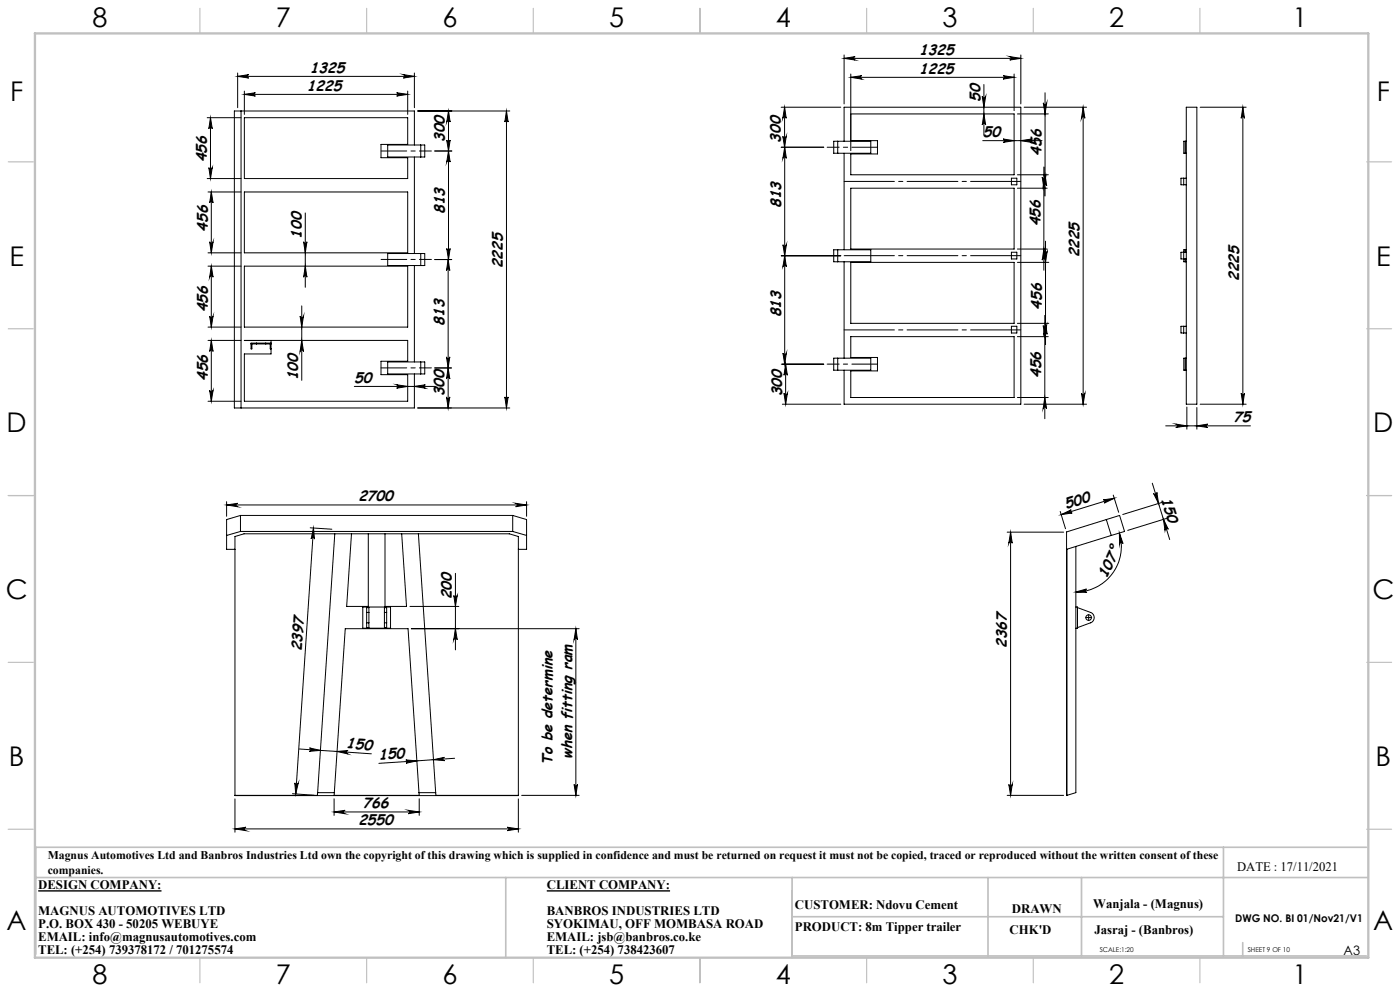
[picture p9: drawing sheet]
<svg xmlns="http://www.w3.org/2000/svg" width="420mm" height="297mm" viewBox="0 0 420 297" stroke-linecap="round" stroke-linejoin="round" font-family="sans-serif">
<path d="M11.5 267h37M164 267h37" fill="none" stroke="#000" stroke-width=".41"/>
<g fill="none" stroke="#000" stroke-width=".3">
<path d="M253.2 17.5l3.3-.5a.51 .51 0 0 0-.5 .5 .51 .51 0 0 0 .5 .5zM253.2 16.5v14.6M253.2 17.5h53M302.9 17l3.3 .5-3.3 .5a.51 .51 0 0 0 .5-.5 .51 .51 0 0 0-.5-.5zM306.2 16.5v14.6M62.2 35.3h10.1M63.1 35.3l.6 3.3a.51 .51 0 0 0-.5-.5 .51 .51 0 0 0-.5 .5zM63.1 35.3v18.2M71.3 22.9l3.3-.5a.51 .51 0 0 0-.5 .5 .51 .51 0 0 0 .5 .5zM71.3 21.9v10.4M71.3 22.9h53M72.3 33.3v89"/>
<path d="M73.3 28.3l3.3-.5a.49 .49 0 0 0-.5 .5 .49 .49 0 0 0 .5 .5zM73.3 27.3v7M73.3 28.3h49M73.3 35.3h49v8h-8v4h8v6.2h-49zM119 27.8l3.3 .5-3.3 .5a.49 .49 0 0 0 .5-.5 .49 .49 0 0 0-.5-.5zM121 22.4l3.3 .5-3.3 .5a.51 .51 0 0 0 .5-.5 .51 .51 0 0 0-.5-.5zM122.3 27.3v7M124.3 21.9v10.4M125.3 33.3h27.6M134.5 33.3l.5 3.3a.51 .51 0 0 0-.5-.5 .51 .51 0 0 0-.5 .5zM134.5 33.3v44.5M151.9 33.3l.5 3.3a.49 .49 0 0 0-.5-.5 .49 .49 0 0 0-.5 .5z"/>
<path d="M151.9 33.3v89M234.4 32.1h17.8M235.4 32.1v12M235.4 32.1l.5 3.4a.51 .51 0 0 0-.5-.6 .51 .51 0 0 0-.6 .6zM255.2 23.2l3.3-.5a.51 .51 0 0 0-.5 .5 .51 .51 0 0 0 .5 .5zM255.2 34.1h49v18.3h-49v-6.3h8v-3.9h-8M255.2 22.2v23M255.2 23.2h49M294.7 28.9a.51 .51 0 0 0 .5 .4 .51 .51 0 0 0 .5-.4l-.5 3.2zM295.2 25.3v15.2M295.2 34.1l.5 3.4a.51 .51 0 0 0-.5-.5 .51 .51 0 0 0-.5 .5zM300.9 22.7l3.3 .5-3.3 .5a.51 .51 0 0 0 .5-.5 .51 .51 0 0 0-.5-.5z"/>
<path d="M304.2 22.2v11M305.2 34.1h9.3M307.2 32.1h18.8M313 30.8a.51 .51 0 0 0 .5 .5 .51 .51 0 0 0 .5-.5l-.5 3.3zM313.5 27.8v30.9M324.9 32.1v89M324.9 32.1l.6 3.4a.51 .51 0 0 0-.5-.6 .51 .51 0 0 0-.6 .6zM355.9 32.1h3.2v89h-3.2zM360 32.1h13.8M372.9 32.1v89M372.9 32.1l.4 3.4a.49 .49 0 0 0-.4-.5 .49 .49 0 0 0-.5 .5zM62.2 53.5h10.1"/>
<path d="M62.4 57.5h9.9M62.7 50.2a.51 .51 0 0 0 .5 .5 .51 .51 0 0 0 .5-.5l-.6 3.3zM63.4 57.5l.5 3.3a.51 .51 0 0 0-.5-.5 .51 .51 0 0 0-.5 .5zM63.4 57.5v18.3M73.3 57.5h49v18.3h-49zM124.3 43.5v-10.2h-54v89h54v-10.2M124.3 47.1v28.9M126.2 43.5h1.2v3.6h-1.2M126.2 43.5v3.6M126.2 43.5h-9.9v3.6h9.9M130.4 45.3h5.1M134 42a.51 .51 0 0 0 .5 .4 .51 .51 0 0 0 .5-.4l-.5 3.3z"/>
<path d="M134.5 45.3l.5 3.3a.51 .51 0 0 0-.5-.5 .51 .51 0 0 0-.5 .5zM234.4 44.1h12.7M234.8 40.8a.51 .51 0 0 0 .6 .5 .51 .51 0 0 0 .5-.5l-.5 3.3zM235.4 44.1v65M235.4 44.1l.5 3.3a.51 .51 0 0 0-.5-.4 .51 .51 0 0 0-.5 .4zM251.3 42.3h-1.2v3.6h1.2M251.3 42.3v3.6M251.3 42.3h9.9v3.6h-9.9M253.2 42.3v-10.2h53v89h-53v-10.2M253.2 45.9v29M255.2 56.4h49v18.2h-49zM294.8 42.2h17.8"/>
<path d="M300.9 41.7l3.3 .5-3.3 .5a.51 .51 0 0 0 .5-.5 .51 .51 0 0 0-.5-.5zM303.4 53.4h1.6v2h-1.6zM305.2 56.4h8.9M305.2 52.4h9.3M306.2 42.2l3.3-.5a.51 .51 0 0 0-.4 .5 .51 .51 0 0 0 .4 .5zM312.7 53.1a.51 .51 0 0 0 .5 .5 .51 .51 0 0 0 .5-.5l-.5 3.3zM313.2 50.1v30.9M313.5 52.4l.5 3.3a.51 .51 0 0 0-.5-.5 .51 .51 0 0 0-.5 .5zM355.1 53.4h-.8v2h.8M355.1 53.4v2M355.1 55.4h.8M355.1 53.4h.8"/>
<path d="M355.6 42.3h-.5v3.6h.5M355.6 42.3h.3M355.6 45.9h.3M355.6 42.3v3.6M62.4 75.8h9.9M62.4 79.8h9.9M62.9 72.5a.51 .51 0 0 0 .5 .5 .51 .51 0 0 0 .5-.5l-.5 3.3zM63.4 79.8l.5 3.3a.51 .51 0 0 0-.5-.5 .51 .51 0 0 0-.5 .5zM63.4 79.8v18.2M73.3 79.8h49v18.2h-49zM91.1 72.5a.49 .49 0 0 0 .5 .5 .49 .49 0 0 0 .5-.5l-.5 3.3zM91.6 63.8v22.3"/>
<path d="M91.6 79.8l.5 3.3a.49 .49 0 0 0-.5-.5 .49 .49 0 0 0-.5 .5zM124.3 79.6v28.9M126.2 76h1.2v3.6h-1.2M126.2 76v3.6M126.2 76h-9.9v3.6h9.9M134 74.5a.51 .51 0 0 0 .5 .5 .51 .51 0 0 0 .5-.5l-.5 3.3zM134.4 77.8v44.5M134.4 77.8l.5 3.3a.49 .49 0 0 0-.5-.5 .49 .49 0 0 0-.5 .5zM135.5 77.8h-5.1M234.4 76.7h17.8M234.9 73.3a.51 .51 0 0 0 .5 .5 .51 .51 0 0 0 .5-.5l-.5 3.4zM235.4 76.7l.5 3.2a.51 .51 0 0 0-.5-.4 .51 .51 0 0 0-.5 .4z"/>
<path d="M251.3 74.9h-1.2v3.6h1.2M251.3 74.9v3.6M251.3 74.9h9.9v3.6h-9.9M253.2 78.5v28.8M255.2 78.6h49v18.3h-49zM303.4 75.6h1.6v2h-1.6zM305.2 78.6h9.4M305.2 74.6h8.9M313.1 75.3a.51 .51 0 0 0 .5 .5 .51 .51 0 0 0 .5-.5l-.4 3.3zM313.2 74.6l.5 3.4a.51 .51 0 0 0-.5-.5 .51 .51 0 0 0-.5 .5zM313.7 72.3v31M355.6 74.9h-.5v3.6h.5"/>
<path d="M355.6 78.5h.3M355.6 74.9h.3M355.6 74.9v.7M355.6 77.6v.9M355.9 75.6h-1.6v2h1.6M62.4 98h9.9M62.9 94.7a.51 .51 0 0 0 .5 .5 .51 .51 0 0 0 .5-.5l-.5 3.3zM90 94.7a.51 .51 0 0 0 .5 .5 .51 .51 0 0 0 .6-.5l-.6 3.3zM90.5 91.7v22.3M303.4 97.8h1.6v2h-1.6zM305.2 96.9h9.4M312.9 97.6a.51 .51 0 0 0 .6 .5 .51 .51 0 0 0 .5-.5l-.6 3.3z"/>
<path d="M313.4 94.5v31M313.7 96.9l.4 3.3a.51 .51 0 0 0-.5-.5 .51 .51 0 0 0-.5 .5zM355.1 97.8h-.8v2h.8M355.1 97.8v2M355.1 99.8h.8M355.1 97.8h.8M62.4 102h9.9M62.9 117a.51 .51 0 0 0 .5 .4 .51 .51 0 0 0 .5-.4l-.5 3.3zM63.4 102l.5 3.3a.51 .51 0 0 0-.5-.5 .51 .51 0 0 0-.5 .5zM63.4 102v18.3M73.3 102h49v6.3h-8v4h8v8h-49v-14.2h8v-4zM75.3 103.1h1.6"/>
<path d="M76.9 102.8h-1.6v1.8h.3v-1.5M76.9 102.8v.3M76.9 102.8h2.8M76.9 103.1h2.8M79.7 102.8h1.6M79.7 103.1h1.6M79.7 102.8v.3M81.1 103.1v1.5h.2M90.5 102l.6 3.3a.51 .51 0 0 0-.6-.5 .51 .51 0 0 0-.5 .5zM106.3 115.8h24.4M119 115.3l3.3 .5-3.3 .5a.51 .51 0 0 0 .5-.5 .51 .51 0 0 0-.5-.5zM124.3 115.8l3.3-.5a.51 .51 0 0 0-.5 .5 .51 .51 0 0 0 .5 .5z"/>
<path d="M126.2 108.5h1.2v3.6h-1.2M126.2 108.5v3.6M126.2 108.5h-9.9v3.6h9.9M133.9 119a.49 .49 0 0 0 .5 .5 .49 .49 0 0 0 .5-.5l-.5 3.3zM133.9 107a.49 .49 0 0 0 .5 .5 .49 .49 0 0 0 .5-.5l-.5 3.3zM134.4 110.3l.5 3.3a.49 .49 0 0 0-.5-.5 .49 .49 0 0 0-.5 .5zM135.4 110.3h-5M151.4 119a.49 .49 0 0 0 .5 .5 .49 .49 0 0 0 .5-.5l-.5 3.3zM234.4 109.1h12.7M234.9 105.8a.51 .51 0 0 0 .5 .5 .51 .51 0 0 0 .5-.5l-.5 3.3zM235.2 117.9a.51 .51 0 0 0 .5 .4 .51 .51 0 0 0 .5-.4l-.5 3.2zM235.7 109.1v12"/>
<path d="M235.7 109.1l.5 3.4a.51 .51 0 0 0-.5-.5 .51 .51 0 0 0-.5 .5zM251.3 107.3h-1.2v3.6h1.2M251.3 107.3v3.6M251.3 107.3h9.9v3.6h-9.9M255.2 100.9h49v18.2h-49v-7.9h8v-4.1h-8zM305.2 119.1h9.3M305.2 100.9h9.3M313.4 119.1l.6 3.3a.51 .51 0 0 0-.5-.4 .51 .51 0 0 0-.6 .4zM324.4 117.9a.51 .51 0 0 0 .6 .4 .51 .51 0 0 0 .5-.4l-.6 3.2zM355.6 107.3h-.5v3.6h.5M355.6 110.9h.3M355.6 107.3h.3"/>
<path d="M355.6 107.3v3.6M372.4 117.9a.49 .49 0 0 0 .5 .4 .49 .49 0 0 0 .4-.4l-.4 3.2zM62.4 120.3h9.9M152.9 122.3h-27.6M234.7 121.1h17.5M307.2 121.1h18.8M349.7 127.6h25.4M352.7 127.1l3.4 .5-3.4 .5a.51 .51 0 0 0 .5-.5 .51 .51 0 0 0-.5-.5zM356.1 122v6.6M359.1 127.6l3.2-.5a.51 .51 0 0 0-.4 .5 .51 .51 0 0 0 .4 .5zM359.1 122.1v6.5M360 121.1h13.8"/>
<path d="M68 150.4v4.3M68 151.3h90M68 151.3l3.3-.5a.51 .51 0 0 0-.5 .6 .51 .51 0 0 0 .5 .5zM72.1 154.5l-4.1 1.2v8.9h2.5M72.1 159.3l-4.1 1.2M72.1 159.3h81.7M72.1 154.5v4.8M72.1 154.5h81.7M93.1 158.2l6.5 .4M94.1 158.3l.2 3.3a.5 .5 0 0 0-.4-.5 .5 .5 0 0 0-.6 .4zM94.1 158.3l-5.4 79.6M100.4 160l-5.1 77.6"/>
<path d="M105.4 160l-1.4 21.7h6.5v-21.7M115.5 160v21.7h6.5l-1.5-21.7M125.5 160l5.2 77.6M153.8 154.5l4.2 1.2v8.9h-2.5M153.8 159.3l4.2 1.2M153.8 154.5v4.8M154.7 150.8l3.3 .5-3.3 .6a.51 .51 0 0 0 .5-.5 .51 .51 0 0 0-.5-.6zM158 150.4v4.3M302.2 159.5h16.9M303.2 159.5v78.9M303.2 159.5l.5 3.3a.51 .51 0 0 0-.5-.5 .51 .51 0 0 0-.6 .5zM318.1 153.3l1.6 5.2"/>
<path d="M318.3 154.2l3.1-1.4a.5 .5 0 0 0-.4 .6 .5 .5 0 0 0 .7 .3zM331 149.8l3.3-.5-3 1.5a.5 .5 0 0 0 .3-.7 .5 .5 0 0 0-.6-.3zM331.9 155.7l1.5 4.8M334 148.4l1.6 5.1M334.3 149.3l-16 4.9M335.8 159.7l1.1 3.2a.52 .52 0 0 0-.6-.4 .52 .52 0 0 0-.4 .6zM335.8 159.7a13.7 13.7 0 0 1-13 17.7M345.7 144.8l5.2 16.9M346.1 147.9a.52 .52 0 0 0 .6 .3 .52 .52 0 0 0 .4-.6l.5 3.3zM348.5 150.6l-11.7 3.6M349 155.6l1.5 3a.52 .52 0 0 0-.7-.3 .52 .52 0 0 0-.3 .7zM350 155.4l-11.7 3.6"/>
<path d="M70.5 160.8l2.7-.8h79.6l2.7 .8v77.6h-85zM136.1 178.5a.51 .51 0 0 0 .5 .4 .51 .51 0 0 0 .6-.4l-.6 3.2zM136.6 171.8v23M320.1 164.6v73.8M322.8 177.4l3.2-.9a.52 .52 0 0 0-.5 .6 .52 .52 0 0 0 .6 .4zM322.8 163.8v73.8l-2.7 .8M333.4 160.5l4-1.2-1.5-4.8-15.9 4.9 .1 79M333.4 160.5l-13.4 4.1M108.8 181.9h8.4v6.4h-8.4zM110 183.5v3.2M110 186.7h.7M110 183.5h.7"/>
<path d="M110 186.7v1.4h.7v-1.4M110 183.5v-1.4h.7v1.4M110.7 183.5v3.2M115.3 183.5v3.2M115.3 186.7h.7M115.3 183.5h.7M115.3 186.7v1.4h.7v-1.4M115.3 183.5v-1.4h.7v1.4M116 183.5v3.2M123 181.7h14.7M123.4 188.4h50.3M136.6 188.4l.6 3.3a.51 .51 0 0 0-.6-.5 .51 .51 0 0 0-.5 .5z"/>
<path d="M172.8 188.4v50M172.8 188.4l.4 3.3a.51 .51 0 0 0-.5-.5 .51 .51 0 0 0-.5 .5zM322.8 181.9h.5v6.4h-.5M323.3 182.1l3.9 1.4a1.65 1.65 0 0 1 1.1 1.6 1.65 1.65 0 0 1-1.1 1.6l-3.9 1.4M326.5 185.1h.2M326.6 185v.2M70.5 239.4v10M87.7 237.9l6.5 .4M88.4 234.6a.51 .51 0 0 0 .5 .5 .51 .51 0 0 0 .6-.4l-.8 3.2zM89.8 224.5l21.6 1.4M92.9 224.2l3.2 .7-3.3 .3a.51 .51 0 0 0 .5-.5 .51 .51 0 0 0-.4-.5zM95.3 237.6l-.1 .8h-24.7"/>
<path d="M95.3 237.6h5M100.2 239.4v5M100.3 237.6l-.1 .8h25.6l-.1-.8M100.3 237.6l3.3-49.2h18.8l3.3 49.2M101.1 225.2l3.3-.3a.51 .51 0 0 0-.5 .5 .51 .51 0 0 0 .5 .6zM121.7 227.7l3.4 .3-3.3 .7a.5 .5 0 0 0 .4-.5 .5 .5 0 0 0-.5-.5zM125.7 237.6h5M125.8 239.4v5M130 227.7l3.3-.7a.5 .5 0 0 0-.4 .5 .5 .5 0 0 0 .5 .5zM130.7 237.6l.1 .8h24.7M136.4 227.3l-22.7 1.5M155.5 239.4v10"/>
<path d="M156.5 238.4h17.2M172.2 235.1a.51 .51 0 0 0 .5 .5 .51 .51 0 0 0 .5-.5l-.4 3.3zM302.2 238.4h16.9M302.6 235.1a.51 .51 0 0 0 .6 .5 .51 .51 0 0 0 .5-.5l-.5 3.3zM70.5 248.4l3.3-.5a.51 .51 0 0 0-.5 .5 .51 .51 0 0 0 .5 .6zM70.5 248.4h85M100.2 243.3l3.3-.5a.51 .51 0 0 0-.5 .6 .51 .51 0 0 0 .5 .5zM100.2 243.3h25.6M122.4 242.8l3.4 .5-3.4 .6a.51 .51 0 0 0 .5-.5 .51 .51 0 0 0-.5-.6zM152.2 247.9l3.3 .5-3.3 .6a.51 .51 0 0 0 .5-.6 .51 .51 0 0 0-.5-.5z"/>
<circle cx="326.6" cy="185.1" r=".83"/>
</g>
<path d="M326.4 185.1h-.7M326.6 184.9v-.7M326.6 185.2v.8M326.8 185.1h.7" fill="none" stroke="#000" stroke-width=".3" stroke-dasharray="15.2 1.3 1.3 1.3"/>
<path d="M114.3 45.3h15.1M263.2 44.1h-15.1M114.3 77.8h15.1M114.3 110.3h15.1M263.2 109.1h-15.1" fill="none" stroke="#000" stroke-width=".3" stroke-dasharray="15.2 1.3 1.3 1.3" stroke-dashoffset="7.6"/>
<path d="M253.2 54.4h53M253.2 76.6h53M253.2 98.9h53" fill="none" stroke="#000" stroke-width=".3" stroke-dasharray="15.2 1.3 1.3 1.3" stroke-dashoffset=".2"/>
<g fill="none" stroke="#c0c0c0" stroke-width=".35">
<path d="M60 2.5v7.5M110 2.5v7.5M160 2.5v7.5M210 2.5v7.5M260 2.5v7.5M310 2.5v7.5M360 2.5v7.5M2.5 48.5h7.5M410 48.5h7.5M2.5 98.5h7.5M410 98.5h7.5M2.5 148.5h7.5"/>
<path d="M410 148.5h7.5M2.5 198.5h7.5M410 198.5h7.5M2.5 248.5h7.5M410 248.5h7.5M60 287v7.5M110 287v7.5M160 287v7.5M210 287v7.5M260 287v7.5M310 287v7.5M360 287v7.5"/>
</g>
<path d="M367 253.9v32.6M409.9 253.9h-399.2v32.1M10.7 263h399.7M151.7 263v24M237.6 263v24M237.6 274.7h129.4M296.4 263v23.5M324.4 263v23.5M237.6 286.5h172.3M372.8 282.5v4.3" fill="none" stroke="#c0c0c0" stroke-width=".5"/>
<path d="M10.5 10h400v277h-400z" fill="none" stroke="#c0c0c0" stroke-width=".7"/>
<g fill="#000">
<path d="M134 74.5a.51 .51 0 0 0 .5 .5 .51 .51 0 0 0 .5-.5l-.5 3.3zM134.5 45.3l.5 3.3a.51 .51 0 0 0-.5-.5 .51 .51 0 0 0-.5 .5z"/>
<path d="M133.9 107a.49 .49 0 0 0 .5 .5 .49 .49 0 0 0 .5-.5l-.5 3.3zM134.4 77.8l.5 3.3a.49 .49 0 0 0-.5-.5 .49 .49 0 0 0-.5 .5z"/>
<path d="M154.7 150.8l3.3 .5-3.3 .6a.51 .51 0 0 0 .5-.5 .51 .51 0 0 0-.5-.6zM68 151.3l3.3-.5a.51 .51 0 0 0-.5 .6 .51 .51 0 0 0 .5 .5z"/>
<path d="M331 149.8l3.3-.5-3 1.5a.5 .5 0 0 0 .3-.7 .5 .5 0 0 0-.6-.3zM318.3 154.2l3.1-1.4a.5 .5 0 0 0-.4 .6 .5 .5 0 0 0 .7 .3z"/>
<path d="M349 155.6l1.5 3a.52 .52 0 0 0-.7-.3 .52 .52 0 0 0-.3 .7zM346.1 147.9a.52 .52 0 0 0 .6 .3 .52 .52 0 0 0 .4-.6l.5 3.3z"/>
<path d="M94.1 158.3l.2 3.3a.5 .5 0 0 0-.4-.5 .5 .5 0 0 0-.6 .4zM88.4 234.6a.51 .51 0 0 0 .5 .5 .51 .51 0 0 0 .6-.4l-.8 3.2z"/>
<path d="M322.8 177.4l3.2-.9a.52 .52 0 0 0-.5 .6 .52 .52 0 0 0 .6 .4zM335.8 159.7l1.1 3.2a.52 .52 0 0 0-.6-.4 .52 .52 0 0 0-.4 .6z"/>
<path d="M172.8 188.4l.4 3.3a.51 .51 0 0 0-.5-.5 .51 .51 0 0 0-.5 .5zM172.2 235.1a.51 .51 0 0 0 .5 .5 .51 .51 0 0 0 .5-.5l-.4 3.3zM136.1 178.5a.51 .51 0 0 0 .5 .4 .51 .51 0 0 0 .6-.4l-.6 3.2zM136.6 188.4l.6 3.3a.51 .51 0 0 0-.6-.5 .51 .51 0 0 0-.5 .5zM294.7 28.9a.51 .51 0 0 0 .5 .4 .51 .51 0 0 0 .5-.4l-.5 3.2zM295.2 34.1l.5 3.4a.51 .51 0 0 0-.5-.5 .51 .51 0 0 0-.5 .5zM235.4 32.1l.5 3.4a.51 .51 0 0 0-.5-.6 .51 .51 0 0 0-.6 .6zM234.8 40.8a.51 .51 0 0 0 .6 .5 .51 .51 0 0 0 .5-.5l-.5 3.3zM372.9 32.1l.4 3.4a.49 .49 0 0 0-.4-.5 .49 .49 0 0 0-.5 .5zM372.4 117.9a.49 .49 0 0 0 .5 .4 .49 .49 0 0 0 .4-.4l-.4 3.2zM90 94.7a.51 .51 0 0 0 .5 .5 .51 .51 0 0 0 .6-.5l-.6 3.3zM90.5 102l.6 3.3a.51 .51 0 0 0-.6-.5 .51 .51 0 0 0-.5 .5zM134.4 110.3l.5 3.3a.49 .49 0 0 0-.5-.5 .49 .49 0 0 0-.5 .5zM133.9 119a.49 .49 0 0 0 .5 .5 .49 .49 0 0 0 .5-.5l-.5 3.3z"/>
<path d="M92.9 224.2l3.2 .7-3.3 .3a.51 .51 0 0 0 .5-.5 .51 .51 0 0 0-.4-.5zM101.1 225.2l3.3-.3a.51 .51 0 0 0-.5 .5 .51 .51 0 0 0 .5 .6z"/>
<path d="M121.7 227.7l3.4 .3-3.3 .7a.5 .5 0 0 0 .4-.5 .5 .5 0 0 0-.5-.5zM130 227.7l3.3-.7a.5 .5 0 0 0-.4 .5 .5 .5 0 0 0 .5 .5z"/>
<path d="M302.6 235.1a.51 .51 0 0 0 .6 .5 .51 .51 0 0 0 .5-.5l-.5 3.3zM303.2 159.5l.5 3.3a.51 .51 0 0 0-.5-.5 .51 .51 0 0 0-.6 .5zM324.4 117.9a.51 .51 0 0 0 .6 .4 .51 .51 0 0 0 .5-.4l-.6 3.2zM324.9 32.1l.6 3.4a.51 .51 0 0 0-.5-.6 .51 .51 0 0 0-.6 .6zM234.9 105.8a.51 .51 0 0 0 .5 .5 .51 .51 0 0 0 .5-.5l-.5 3.3zM235.4 76.7l.5 3.2a.51 .51 0 0 0-.5-.4 .51 .51 0 0 0-.5 .4zM234.9 73.3a.51 .51 0 0 0 .5 .5 .51 .51 0 0 0 .5-.5l-.5 3.4zM235.4 44.1l.5 3.3a.51 .51 0 0 0-.5-.4 .51 .51 0 0 0-.5 .4zM313.4 119.1l.6 3.3a.51 .51 0 0 0-.5-.4 .51 .51 0 0 0-.6 .4zM312.9 97.6a.51 .51 0 0 0 .6 .5 .51 .51 0 0 0 .5-.5l-.6 3.3zM313.7 96.9l.4 3.3a.51 .51 0 0 0-.5-.5 .51 .51 0 0 0-.5 .5zM313.1 75.3a.51 .51 0 0 0 .5 .5 .51 .51 0 0 0 .5-.5l-.4 3.3zM313.2 74.6l.5 3.4a.51 .51 0 0 0-.5-.5 .51 .51 0 0 0-.5 .5zM312.7 53.1a.51 .51 0 0 0 .5 .5 .51 .51 0 0 0 .5-.5l-.5 3.3zM313.5 52.4l.5 3.3a.51 .51 0 0 0-.5-.5 .51 .51 0 0 0-.5 .5zM313 30.8a.51 .51 0 0 0 .5 .5 .51 .51 0 0 0 .5-.5l-.5 3.3zM235.2 117.9a.51 .51 0 0 0 .5 .4 .51 .51 0 0 0 .5-.4l-.5 3.2zM235.7 109.1l.5 3.4a.51 .51 0 0 0-.5-.5 .51 .51 0 0 0-.5 .5zM151.4 119a.49 .49 0 0 0 .5 .5 .49 .49 0 0 0 .5-.5l-.5 3.3zM151.9 33.3l.5 3.3a.49 .49 0 0 0-.5-.5 .49 .49 0 0 0-.5 .5zM62.7 50.2a.51 .51 0 0 0 .5 .5 .51 .51 0 0 0 .5-.5l-.6 3.3zM63.1 35.3l.6 3.3a.51 .51 0 0 0-.5-.5 .51 .51 0 0 0-.5 .5zM62.9 72.5a.51 .51 0 0 0 .5 .5 .51 .51 0 0 0 .5-.5l-.5 3.3zM63.4 57.5l.5 3.3a.51 .51 0 0 0-.5-.5 .51 .51 0 0 0-.5 .5zM62.9 94.7a.51 .51 0 0 0 .5 .5 .51 .51 0 0 0 .5-.5l-.5 3.3zM63.4 79.8l.5 3.3a.51 .51 0 0 0-.5-.5 .51 .51 0 0 0-.5 .5zM62.9 117a.51 .51 0 0 0 .5 .4 .51 .51 0 0 0 .5-.4l-.5 3.3zM63.4 102l.5 3.3a.51 .51 0 0 0-.5-.5 .51 .51 0 0 0-.5 .5zM91.6 79.8l.5 3.3a.49 .49 0 0 0-.5-.5 .49 .49 0 0 0-.5 .5zM91.1 72.5a.49 .49 0 0 0 .5 .5 .49 .49 0 0 0 .5-.5l-.5 3.3zM134 42a.51 .51 0 0 0 .5 .4 .51 .51 0 0 0 .5-.4l-.5 3.3zM134.5 33.3l.5 3.3a.51 .51 0 0 0-.5-.5 .51 .51 0 0 0-.5 .5z"/>
<path d="M70.5 248.4l3.3-.5a.51 .51 0 0 0-.5 .5 .51 .51 0 0 0 .5 .6zM152.2 247.9l3.3 .5-3.3 .6a.51 .51 0 0 0 .5-.6 .51 .51 0 0 0-.5-.5zM253.2 17.5l3.3-.5a.51 .51 0 0 0-.5 .5 .51 .51 0 0 0 .5 .5zM302.9 17l3.3 .5-3.3 .5a.51 .51 0 0 0 .5-.5 .51 .51 0 0 0-.5-.5zM300.9 41.7l3.3 .5-3.3 .5a.51 .51 0 0 0 .5-.5 .51 .51 0 0 0-.5-.5zM306.2 42.2l3.3-.5a.51 .51 0 0 0-.4 .5 .51 .51 0 0 0 .4 .5zM255.2 23.2l3.3-.5a.51 .51 0 0 0-.5 .5 .51 .51 0 0 0 .5 .5zM300.9 22.7l3.3 .5-3.3 .5a.51 .51 0 0 0 .5-.5 .51 .51 0 0 0-.5-.5zM352.7 127.1l3.4 .5-3.4 .5a.51 .51 0 0 0 .5-.5 .51 .51 0 0 0-.5-.5zM359.1 127.6l3.2-.5a.51 .51 0 0 0-.4 .5 .51 .51 0 0 0 .4 .5zM71.3 22.9l3.3-.5a.51 .51 0 0 0-.5 .5 .51 .51 0 0 0 .5 .5zM121 22.4l3.3 .5-3.3 .5a.51 .51 0 0 0 .5-.5 .51 .51 0 0 0-.5-.5zM73.3 28.3l3.3-.5a.49 .49 0 0 0-.5 .5 .49 .49 0 0 0 .5 .5zM119 27.8l3.3 .5-3.3 .5a.49 .49 0 0 0 .5-.5 .49 .49 0 0 0-.5-.5zM119 115.3l3.3 .5-3.3 .5a.51 .51 0 0 0 .5-.5 .51 .51 0 0 0-.5-.5zM124.3 115.8l3.3-.5a.51 .51 0 0 0-.5 .5 .51 .51 0 0 0 .5 .5z"/>
<path d="M100.2 243.3l3.3-.5a.51 .51 0 0 0-.5 .6 .51 .51 0 0 0 .5 .5zM122.4 242.8l3.4 .5-3.4 .6a.51 .51 0 0 0 .5-.5 .51 .51 0 0 0-.5-.6z"/>
</g>
<g font-size="8.1">
<text x="27.8" y="8">8</text>
<text x="82.8" y="8">7</text>
<text x="132.8" y="8">6</text>
<text x="182.8" y="8">5</text>
<text x="232.8" y="8">4</text>
<text x="282.8" y="8">3</text>
<text x="332.8" y="8">2</text>
<text x="387.8" y="8">1</text>
<text x="3" y="30.4">F</text>
<text x="413" y="30.4">F</text>
<text x="2.8" y="79.6">E</text>
<text x="412.8" y="79.6">E</text>
<text x="2" y="129.6">D</text>
<text x="412" y="129.6">D</text>
<text x="1.7" y="179.6">C</text>
<text x="411.7" y="179.6">C</text>
<text x="2.7" y="229.6">B</text>
<text x="412.7" y="229.6">B</text>
<text x="2" y="278.9">A</text>
<text x="412" y="278.9">A</text>
<text x="27.8" y="295">8</text>
<text x="82.8" y="295">7</text>
<text x="132.8" y="295">6</text>
<text x="182.8" y="295">5</text>
<text x="232.8" y="295">4</text>
<text x="282.8" y="295">3</text>
<text x="332.8" y="295">2</text>
<text x="387.8" y="295">1</text>
</g>
<g font-size="4.4">
<text x="275.8" y="16.4">1325</text>
<text x="93" y="21.8">1325</text>
<text x="275.8" y="22.1">1225</text>
<text x="92.1" y="27.2">1225</text>
<text x="294.1" y="30.5" transform="rotate(-90 294.1 30.5)">50</text>
<text x="294.8" y="41.1">50</text>
<text x="133.5" y="42.5" transform="rotate(-90 133.5 42.5)">300</text>
<text x="234.3" y="42.7" transform="rotate(-90 234.3 42.7)">300</text>
<text x="312.4" y="46.6" transform="rotate(-90 312.4 46.6)">456</text>
<text x="62.1" y="48.6" transform="rotate(-90 62.1 48.6)">456</text>
<text x="133.5" y="64.1" transform="rotate(-90 133.5 64.1)">813</text>
<text x="234.3" y="62.3" transform="rotate(-90 234.3 62.3)">813</text>
<text x="62.3" y="69.4" transform="rotate(-90 62.3 69.4)">456</text>
<text x="90.5" y="71.5" transform="rotate(-90 90.5 71.5)">100</text>
<text x="312.1" y="67.9" transform="rotate(-90 312.1 67.9)">456</text>
<text x="323.9" y="77.1" transform="rotate(-90 323.9 77.1)">2225</text>
<text x="150.9" y="80.4" transform="rotate(-90 150.9 80.4)">2225</text>
<text x="371.8" y="84.2" transform="rotate(-90 371.8 84.2)">2225</text>
<text x="62.3" y="93.5" transform="rotate(-90 62.3 93.5)">456</text>
<text x="234.3" y="95.1" transform="rotate(-90 234.3 95.1)">813</text>
<text x="312.6" y="92.8" transform="rotate(-90 312.6 92.8)">456</text>
<text x="133.4" y="97.6" transform="rotate(-90 133.4 97.6)">813</text>
<text x="89.5" y="114" transform="rotate(-90 89.5 114)">100</text>
<text x="312.4" y="113.3" transform="rotate(-90 312.4 113.3)">456</text>
<text x="62.3" y="114.2" transform="rotate(-90 62.3 114.2)">456</text>
<text x="106.3" y="114.7">50</text>
<text x="133.4" y="118.7" transform="rotate(-90 133.4 118.7)">300</text>
<text x="234.6" y="118.7" transform="rotate(-90 234.6 118.7)">300</text>
<text x="370" y="126.5">75</text>
<text x="348.3" y="149.4" transform="rotate(73 348.3 149.4)">150</text>
<text x="107.5" y="150.3">2700</text>
<text x="319.8" y="152.6" transform="rotate(-17 319.8 152.6)">500</text>
<text x="332.1" y="173.6" transform="rotate(-66 332.1 173.6)">107°</text>
<text x="135.6" y="179.6" transform="rotate(-90 135.6 179.6)">200</text>
<text x="90.5" y="195.2" transform="rotate(-86 90.5 195.2)">2397</text>
<text x="302.1" y="194.2" transform="rotate(-90 302.1 194.2)">2367</text>
<text x="103.8" y="224.3" transform="rotate(4 103.8 224.3)">150</text>
<text x="113.6" y="227.7" transform="rotate(-4 113.6 227.7)">150</text>
<text x="171.7" y="227.5" transform="rotate(-90 171.7 227.5)">when fitting ram</text>
<text x="165.8" y="229.2" transform="rotate(-90 165.8 229.2)">To be determine</text>
<text x="108.8" y="242.3">766</text>
<text x="107.5" y="247.3">2550</text>
</g>
<g font-size="3.9">
<text x="371.1" y="261">DATE : 17/11/2021</text>
<text x="11.5" y="266.5">DESIGN COMPANY:</text>
<text x="164" y="266.5">CLIENT COMPANY:</text>
<text x="11.5" y="274.3">MAGNUS AUTOMOTIVES LTD</text>
<text x="164" y="274.3">BANBROS INDUSTRIES LTD</text>
<text x="238.5" y="272.6">CUSTOMER: Ndovu Cement</text>
<text x="303.5" y="273.5">DRAWN</text>
<text x="328" y="272">Wanjala - (Magnus)</text>
<text x="11.5" y="278.2">P.O. BOX 430 - 50205 WEBUYE</text>
<text x="164" y="278.2">SYOKIMAU, OFF MOMBASA ROAD</text>
<text x="238.5" y="279.1">PRODUCT: 8m Tipper trailer</text>
<text x="302.9" y="280">CHK'D</text>
<text x="328.3" y="280">Jasraj - (Banbros)</text>
<text x="11.5" y="282">EMAIL: info@magnusautomotives.com</text>
<text x="11.5" y="285.9">TEL: (+254) 739378172 / 701275574</text>
<text x="164" y="282">EMAIL: jsb@banbros.co.ke</text>
<text x="164" y="285.9">TEL: (+254) 738423607</text>
<text x="403.1" y="286.1">A3</text>
</g>
<g font-size="3.5">
<text x="14.3" y="257.5">Magnus Automotives Ltd and Banbros Industries Ltd own the copyright of this drawing which is supplied in confidence and must be returned on request it must not be copied, traced or reproduced without the written consent of these</text>
<text x="14.3" y="262">companies.</text>
</g>
<text font-size="3.2" x="370.5" y="276.3">DWG NO. BI 01/Nov21/V1</text>
<g font-size="2">
<text x="329.9" y="285.3">SCALE:1:20</text>
<text x="374.3" y="285.3">SHEET 9 OF 10</text>
</g>
</svg>
